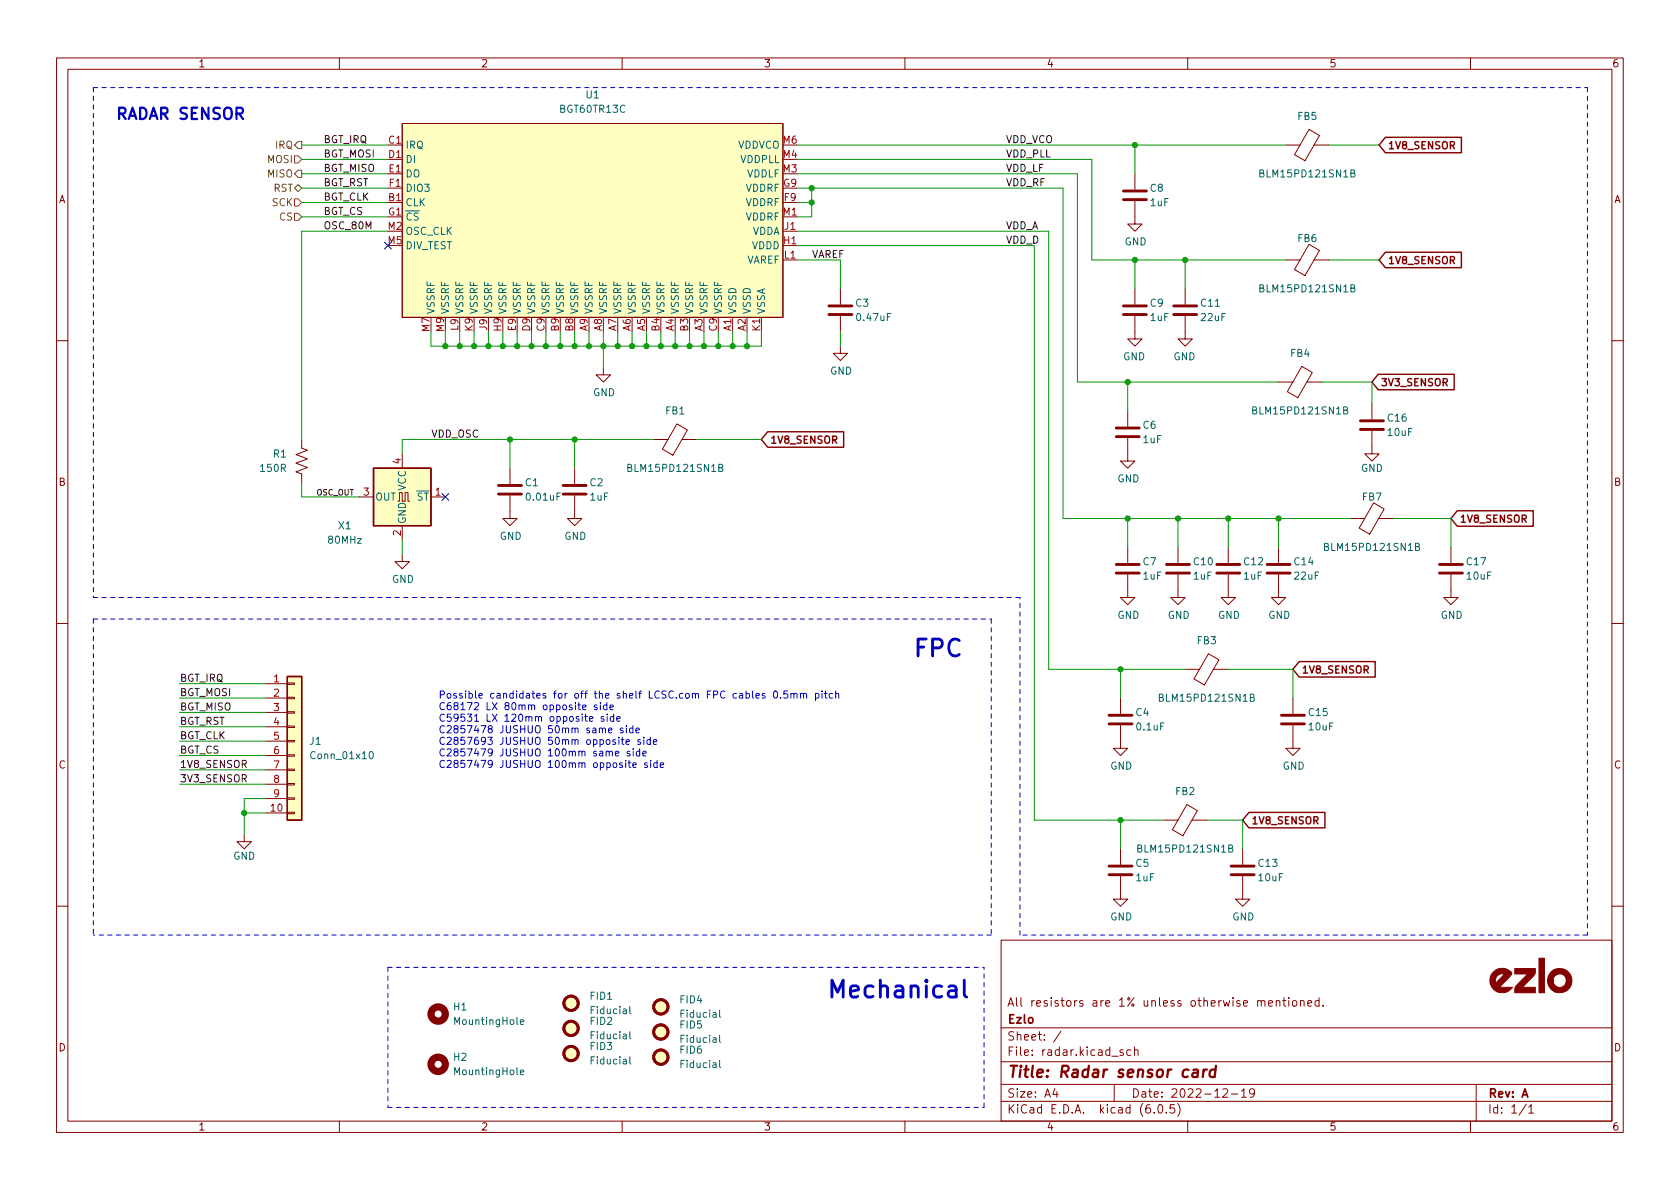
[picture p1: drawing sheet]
<svg xmlns="http://www.w3.org/2000/svg" width="297mm" height="210mm" viewBox="0 0 297 210" stroke-linecap="round" stroke-linejoin="round" font-family="sans-serif">
<g fill="none" stroke="#840000" stroke-width=".18">
<path d="M10 10.2h277v190.1h-277zM12 12.2h273v186.1h-273zM60 10.2v2M110 10.2v2M160 10.2v2M210 10.2v2M260 10.2v2M71.1 21.8h67.3v34.3h-67.3zM200.7 35.6v4h1.2l-1.2 1.3-1.3-1.3h1.3M200.7 30.7v2.8M227.3 25.6h2.6M231.4 22.9l1.9 1.1-2.6 4.4-1.8-1z"/>
<path d="M232.4 25.6h2.5M138.4 46h2.6M138.4 40.9h2.6M148.6 51v2.8M148.6 55.9v2.8M200.7 55.9v4h-1.3l1.3 1.3 1.2-1.3h-1.2M200.7 51v2.8M209.5 55.9v4h-1.2l1.2 1.3 1.3-1.3h-1.3M209.5 51v2.8M227.3 46h2.6M231.4 43.2l1.9 1.1-2.6 4.4-1.8-1zM232.4 46h2.5"/>
<path d="M10 60.2h2M53.3 77.7v1.5l1.1 .4-2.1 .8 2.1 .7-2.1 .8 2.1 .8-2.1 .7 1 .4v1.5M106.7 65v1.3h1.2l-1.2 1.3-1.3-1.3h1.3M115.6 77.7h2.5M119.7 74.9l1.8 1.1-2.5 4.5-1.9-1.1zM120.6 77.7h2.6M148.6 61.2v1.3h1.3l-1.3 1.2-1.3-1.2h1.3M199.4 77.5v4h1.3l-1.3 1.3-1.3-1.3h1.3M199.4 72.6v2.8M226.1 67.6h2.5M230.2 64.8l1.8 1.1-2.5 4.4-1.9-1zM231.1 67.6h2.6"/>
<path d="M242.6 76.2v4.1h1.2l-1.2 1.2-1.3-1.2h1.3M242.6 71.4v2.8M285 60.2h2M63.5 87.9h2.5M70.4 88.6h.2v-1.5h.5v1.5h.5v-1.5h.5v1.5h.3M71.1 98v1.3h1.3l-1.3 1.3-1.3-1.3h1.3M71.1 80.3v2.5M71.1 93v2.5M76.2 87.9h2.5M90.2 87.6v4.1h1.2l-1.2 1.3-1.3-1.3h1.3M90.2 82.8v2.8M101.6 87.6v4.1h1.3l-1.3 1.3-1.3-1.3h1.3"/>
<path d="M101.6 82.8v2.8M199.4 96.8v2.8M208.3 96.8v2.8M217.2 96.8v2.8M226.1 96.8v2.8M238.8 91.7h2.5M242.9 88.9l1.8 1.1-2.5 4.5-1.9-1.1zM243.8 91.7h2.6M256.5 96.8v2.8M10 110.2h2M199.4 101.6v4.1h1.3l-1.3 1.2-1.3-1.2h1.3M208.3 101.6v4.1h1.2l-1.2 1.2-1.3-1.2h1.3"/>
<path d="M209.5 118.4h2.6M213.7 115.6l1.8 1.1-2.5 4.4-1.9-1zM214.6 118.4h2.6M217.2 101.6v4.1h1.2l-1.2 1.2-1.3-1.2h1.3M226.1 101.6v4.1h1.2l-1.2 1.2-1.3-1.2h1.3M256.5 101.6v4.1h1.3l-1.3 1.2-1.2-1.2h1.2M285 110.2h2M47 120.9h3.8M47 123.4h3.8M47 126h3.8M47 128.5h3.8M47 131.1h3.8"/>
<path d="M47 133.6h3.8M47 136.1h3.8M47 138.7h3.8M50.8 138.6h1.3v.2h-1.3zM50.8 136h1.3v.3h-1.3zM50.8 133.5h1.3v.2h-1.3zM50.8 130.9h1.3v.3h-1.3zM50.8 128.4h1.3v.2h-1.3zM50.8 125.9h1.3v.2h-1.3zM50.8 123.3h1.3v.3h-1.3zM50.8 120.8h1.3v.2h-1.3zM198.1 128.3v4h1.3l-1.3 1.3-1.3-1.3h1.3"/>
<path d="M198.1 123.4v2.8M228.6 128.3v4h1.3l-1.3 1.3-1.3-1.3h1.3M228.6 123.4v2.8M43.2 147.6v1.2h1.2l-1.2 1.3-1.3-1.3h1.3M47 143.8h3.8M47 141.2h3.8M50.8 143.6h1.3v.3h-1.3zM50.8 141.1h1.3v.2h-1.3zM198.1 154.9v4.1h1.3l-1.3 1.3-1.3-1.3h1.3M198.1 150.1v2.8M205.7 145h2.6M209.9 142.3l1.8 1.1-2.6 4.4-1.8-1.1z"/>
<path d="M210.8 145h2.6M219.7 154.9v4.1h1.3l-1.3 1.3-1.3-1.3h1.3M219.7 150.1v2.8M10 160.2h2M177 166.3h108v32h-108zM223 177.1l.2-.2 .4 .1v.9M224.3 177.4l.7-.1-.1-.3-.4-.1-.2 .2 .1 .8h.5M225.6 177.1l.3-.2 .3 .1 .1 .9M225.6 176.9v1M226.8 176.9h.6M227 176.4v1.3l.4 .2M227.9 176.4v.2"/>
<path d="M227.9 176.9v1M228.6 177l.4-.1 .3 .3v.4l-.3 .3h-.4l-.1-.3v-.4zM229.9 177.1l.2-.2 .4 .1 .1 .9M229.9 176.9v1M231.2 177.4l.7-.1v-.3l-.5-.1-.2 .2 .1 .8h.6M233.2 177l-.4-.1-.3 .3v.4l.1 .3h.6M233.2 176.4v1.5M233.9 177.8v.1M285 160.2h2M60 198.3v2M110 198.3v2M160 198.3v2"/>
<path d="M177 194.8h108M177 191.8h108M177 187.8h108M177 181.8h108M186.5 192.5l-.4 1h1M186.9 193v1M187.6 182.4l-1.3 1.9M197 191.8v3M198.6 185.7l-.4-.1-.2 .2 .1 .3 .5 .1v.4h-.6M199.9 185.7l-.4-.1-.3 .3v.4l.2 .3h.5M200.6 185.8l.2-.2 .3 .1 .1 .9M200.6 185.1v1.5"/>
<path d="M204.1 196.7v.1M204.9 195.4l.2-.1a.81 .81 0 0 1 .6 .7 .81 .81 0 0 1-.3 .8h-.2a.81 .81 0 0 1-.6-.6 .81 .81 0 0 1 .3-.8zM206.2 196.7v.1M207.6 195.3h-.7v.7l.2-.1 .5 .1 .1 .2-.1 .5-.2 .1-.5-.1M208.2 195.1a1.72 1.72 0 0 1 0 2.3M210 198.3v2M216.2 192.7l.6-.2 .2 .2 .1 .3-1 1h1M217.7 193.5h1.2M219.5 193l.4-.5v1.5M219.5 194h.9M221.8 193.2l-.3 .3-.4-.1-.2-.2 .2-.6 .4-.1 .2 .2a.99 .99 0 0 1-.3 1.3h-.3M260 198.3v2"/>
<path d="M261 191.8v6.5M269.9 195.3l-1.3 1.9M270.3 195.8l.4-.5v1.5M270.3 196.8h.9"/>
</g>
<path d="M211 189.2l.2-.1 .6 .1-.1 1.3M211.8 189.6l-.7 .1a.4 .4 0 0 0-.3 .3 .4 .4 0 0 0 .2 .5l.7-.1M212.8 189.1l-.1 1.4M213.4 189.1l-.4 .1-.2 .3M214.9 189.2a.66 .66 0 0 0-1 .3l-.1 .6 .2 .3 .2 .1 .6-.1M215 188.5l-.2 2" fill="none" stroke="#840000" stroke-width=".4"/>
<g fill="none" stroke="#006464" stroke-width=".18">
<path d="M238.9 30.6h.5l.1-.2v-.2l-.6-.2v1.3h.4l.2-.1 .1-.3-.3-.3M238.9 51l.5-.1 .1-.2v-.2l-.6-.1v1.2h.4l.2-.1 .1-.3-.3-.2M237.6 72.5h.5l.1-.2v-.2l-.6-.2v1.3h.5l.1-.1 .1-.3-.3-.3M127.1 82.7l.5-.1 .2-.1-.1-.3-.6-.1v1.3h.5l.2-.1v-.4l-.3-.2M250.3 96.7l.5-.1 .1-.2v-.2l-.6-.1v1.2h.5l.1-.1 .1-.3-.3-.2M65.5 133l.1-.1a.68 .68 0 0 1 .4 .6 .68 .68 0 0 1-.4 .7 .84 .84 0 0 1-.1-1.2zM221.1 123.3h.5l.1-.2v-.2l-.6-.2v1.3h.5l.1-.1 .1-.3-.3-.3M217.3 150h.5l.1-.2v-.3l-.6-.1v1.3h.4l.2-.1 .1-.3-.3-.3M111.4 178v1.1l.1 .2M127.2 178.6v1.1l.2 .2M92 189.6l.6-.1-.1-.2-.3-.1-.2 .2 .1 .6h.4M92 180.7l.6-.1-.1-.2-.3-.1-.2 .2 .1 .6h.4"/>
<path d="M111.4 186.9v1.1l.1 .1M111.4 182.4v1.1l.1 .2M127.2 187.5v1.1l.2 .2M127.2 183.1v1.1l.2 .1"/>
</g>
<g fill="none" stroke="#840000" stroke-width=".51">
<path d="M198.6 35.3h4.1M198.6 33.8h4.1M146.6 55.6h4M146.6 54.1h4M198.6 55.6h4.1M198.6 54.1h4.1M207.5 55.6h4.1M207.5 54.1h4.1M197.4 77.2h4M197.4 75.7h4M240.5 75.9h4.1M240.5 74.4h4.1"/>
<path d="M88.1 87.4h4.1M88.1 85.8h4.1M99.6 87.4h4M99.6 85.8h4M197.4 99.8h4M206.2 99.8h4.1M215.1 99.8h4.1M224 99.8h4.1M254.5 99.8h4.1M197.4 101.3h4M206.2 101.3h4.1M215.1 101.3h4.1"/>
<path d="M224 101.3h4.1M254.5 101.3h4.1M196.1 128h4.1M196.1 126.5h4.1M226.6 128h4M226.6 126.5h4M196.1 154.7h4.1M196.1 153.2h4.1M217.7 154.7h4M217.7 153.2h4"/>
<circle cx="101" cy="177.4" r="1.27"/>
<circle cx="116.8" cy="178" r="1.27"/>
<circle cx="101" cy="186.3" r="1.27"/>
<circle cx="101" cy="181.9" r="1.27"/>
<circle cx="116.8" cy="186.9" r="1.27"/>
<circle cx="116.8" cy="182.5" r="1.27"/>
</g>
<g fill="#ffffc2" stroke="#ffffc2" stroke-width=".18">
<path d="M71.1 21.8h67.3v34.3h-67.3z"/>
<path d="M66 82.8h10.2v10.2h-10.2z"/>
<path d="M50.8 119.6h2.5v25.4h-2.5z"/>
<circle cx="116.8" cy="186.9" r="1.27"/>
<circle cx="116.8" cy="178" r="1.27"/>
<circle cx="101" cy="177.4" r="1.27"/>
<circle cx="101" cy="186.3" r="1.27"/>
<circle cx="116.8" cy="182.5" r="1.27"/>
<circle cx="101" cy="181.9" r="1.27"/>
</g>
<g fill="none" stroke="#840000" stroke-width="1.3">
<circle cx="77.5" cy="179.3" r="1.27"/>
<circle cx="77.5" cy="188.2" r="1.27"/>
</g>
<path d="M245 24.3h13.4v2.7h-13.4l-1.2-1.4zM245 44.6h13.4v2.7h-13.4l-1.2-1.3zM135.7 76.4h13.5v2.7h-13.5l-1.1-1.4zM243.7 66.2h13.4v2.7h-13.4l-1.1-1.3zM66 82.8h10.2v10.2h-10.2zM257.7 90.3h13.4v2.8h-13.4l-1.2-1.4zM50.8 119.6h2.5v25.4h-2.5zM229.7 117h13.4v2.7h-13.4l-1.1-1.3zM220.8 143.7h13.5v2.7h-13.5l-1.1-1.4z" fill="none" stroke="#840000" stroke-width=".25"/>
<g fill="#840000" stroke="#840000" stroke-width=".18">
<path d="M272.1 169.4h1v6.2h-1z"/>
<path d="M267.8 171.3h3.7l-.1 1-2.2 2.3h2.3v1h-3.7l.1-1.1 2.2-2.3h-2.3z"/>
<path d="M274.3 171.8a2.17 2.17 0 0 1 3.4 .5 2.17 2.17 0 0 1-1.4 3.2 2.17 2.17 0 0 1-2.7-2.1h1a1.19 1.19 0 0 0 1.6 1.1 1.19 1.19 0 0 0 .6-1.8 1.19 1.19 0 0 0-1.9-.1l-.2 .3-.1 .5h-1a2.08 2.08 0 0 1 .7-1.6z"/>
<path d="M264 171.9a2.14 2.14 0 0 1 3.3 .2 2.56 2.56 0 0 1-1 1.3l-1.2 1.2h2.3a2.2 2.2 0 0 1-2.2 .9 2.2 2.2 0 0 1-1.7-1.6h.9l1.5-1.6a1.24 1.24 0 0 0-1.5 1.6l-.9-.1a2.05 2.05 0 0 1 .5-1.9z"/>
</g>
<path d="M52.1 35.2h.6l.6 .6-.6 .6h-.6zM52.1 33.3l.6-.7 .6 .7-.6 .6zM52.1 37.7h.6l.6 .6-.6 .7h-.6zM52.1 27.6h.6l.6 .6-.6 .6h-.6zM52.7 25h.6v1.3h-.6l-.6-.7zM52.7 30.1h.6v1.3h-.6l-.6-.7z" fill="none" stroke="#725600" stroke-width=".18"/>
<g fill="none" stroke="#0000c2" stroke-width=".18">
<path d="M103 125.1l.6-.1v-.3h-.4l-.2 .1 .1 .6h.5M104.2 127.1l.6-.1v-.2l-.4-.1-.2 .2 .1 .6h.5M105.5 124.7h-.3l-.1 .1v.2l.4 .1v.3h-.4M106.2 124.7v.8M106.8 126.8l-.3-.1-.2 .2v.2l.5 .1v.3h-.5M107.3 124.7h-.4l-.2 .2 .1 .5h.5M107.3 124.2v1.3M107.4 126.3v.1M107.4 126.7v.8M107.6 129.2l.6-.1-.1-.3-.3-.1-.2 .2 .1 .6h.4M107.8 125.1l.6-.1v-.3h-.4l-.2 .1 .1 .6h.5M108.5 126.8l-.4-.1-.2 .2 .1 .6h.5"/>
<path d="M108.5 126.3v1.2M108.8 133.3l.6-.2v-.2l-.4-.1-.2 .2 .1 .6h.5M109.1 127.1l.6-.1-.1-.2-.4-.1-.1 .2v.6h.5M109.8 130.8h.5M110 130.4v1.1l.3 .1M110.1 128.8l-.3-.1-.1 .2v.2l.4 .1v.3h-.4M110.7 131.2l.6-.1-.1-.2-.3-.1-.2 .2v.6h.5M110.7 128.3v.1M110.7 128.7v.9M111.1 134.9h.4M111.2 134.5v1l.3 .2M111.4 132.9l-.3-.1-.2 .2v.2l.5 .1v.3h-.5"/>
<path d="M111.9 128.8l-.4-.1-.2 .3 .1 .5h.5M111.9 135.3l.6-.1-.1-.3h-.3l-.2 .2 .1 .6h.4M111.9 128.3v1.3M112 132.4v.1M112 132.8v.9M112.4 129.2l.6-.1v-.3l-.4-.1-.2 .2 .1 .6h.5M113.1 132.9l-.4-.1-.2 .3 .1 .5h.5M113.1 132.4v1.3M113.2 130.9l-.3-.1-.2 .2 .1 .2 .4 .1v.3h-.5M113.7 133.3l.6-.2-.1-.2-.4-.1-.1 .2v.6h.5M113.8 130.4v.1M113.8 130.8v.8"/>
<path d="M114.4 134.9h-.3l-.1 .2v.1l.4 .2v.3h-.4M115 130.9l-.4-.1-.2 .2 .1 .6h.5M115 130.4v1.2M115 134.5v.1M115 134.9v.8M115.5 131.2l.6-.1v-.2l-.4-.1-.2 .2 .1 .6h.5M116.2 134.9h-.4l-.2 .2 .1 .6h.5M116.2 134.5v1.2M116.7 135.3l.6-.1v-.3h-.4l-.2 .2 .1 .6h.5M135.2 122.7l-.3-.1-.1 .2v.2l.4 .1v.3h-.4M136.9 122.3l.2-.1a.68 .68 0 0 1 .4 .6 .68 .68 0 0 1-.4 .7 .84 .84 0 0 1-.2-1.2zM138 123.3v.2"/>
<path d="M139.2 122.2h-.6v.6l.1-.1h.5l.1 .2-.1 .4-.1 .2-.5-.2M139.8 122.7l.2-.1 .3 .1 .1 .8M139.8 122.6v.9M140.4 122.8l.2-.2 .3 .1v.8M141.5 122.7l.2-.1 .3 .1 .1 .8M141.5 122.6v.9M142.1 122.8l.2-.2 .3 .1v.8M144.2 122.7l.4-.1 .2 .3-.1 .5h-.5M144.2 122.6v1.3M145.3 122.2v.1M145.3 122.6v.9M145.8 122.6h.4"/>
<path d="M145.9 122.2v1.1l.3 .2M147.2 122.7l-.3-.1-.3 .3 .1 .5h.5M147.8 122.7l.1-.1 .3 .1 .1 .8M147.8 122.2v1.3"/>
</g>
<path d="M170.5 173.3v2.6l.1 .3 .3 .1" fill="none" stroke="#0000c2" stroke-width=".5"/>
<g fill="none" stroke="#0000c2" stroke-width=".18" stroke-dasharray=".8 .8">
<path d="M16.5 15.5h264.2M16.5 15.5v90.2M280.7 15.5v149.8M16.5 109.5h158.8M16.5 109.5v55.8M175.3 109.5v55.8M180.3 105.7h-163.8M68.6 171.1h105.4M68.6 171.1v24.7M175.3 165.3h-158.8M180.3 165.3v-59.6M280.7 165.3h-100.4"/>
<path d="M68.6 195.8h105.4M174 195.8v-24.7"/>
</g>
<g fill="none" stroke="#009600" stroke-width=".18">
<path d="M53.3 33.3h15.3M53.3 30.7h15.3M53.3 25.6h15.3M53.3 28.2h15.3M53.3 35.8h15.3M53.3 38.3h15.3M141 28.2h52v17.8h34.3M141 33.3h47v58.4h50.8M141 30.7h49.5v36.9h35.6M141 25.6h86.3M141 35.8h2.5M143.5 33.3v5h-2.5"/>
<path d="M200.7 25.6v5.1M234.9 25.6h8.9M68.6 40.9h-15.3v36.8M76.2 58.7v2.5h58.4v-2.5M78.7 58.7v2.5M81.3 58.7v2.5M83.8 58.7v2.5M86.4 58.7v2.5M88.9 58.7v2.5M91.4 58.7v2.5M94 58.7v2.5M96.5 58.7v2.5"/>
<path d="M99.1 58.7v2.5M101.6 58.7v2.5M104.1 58.7v2.5M106.7 58.7v6.3M109.2 58.7v2.5M111.8 58.7v2.5M114.3 58.7v2.5M116.8 58.7v2.5M119.4 58.7v2.5M121.9 58.7v2.5M124.5 58.7v2.5M127 58.7v2.5"/>
<path d="M129.5 58.7v2.5M132.1 58.7v2.5M141 46h7.6v5M141 40.9h44.4v77.5h24.1M141 43.4h41.9v101.6h22.8M148.6 58.7v2.5M200.7 46v5M209.5 46v5M234.9 46h8.9M90.2 77.7v5.1M101.6 77.7v5.1M115.6 77.7h-44.5v2.6"/>
<path d="M123.2 77.7h11.4M199.4 67.6v5M233.7 67.6h8.9v3.8M53.3 85.3v2.6h10.2M71.1 95.5v2.5M199.4 91.7v5.1M208.3 91.7v5.1M217.2 91.7v5.1M226.1 91.7v5.1M246.4 91.7h10.1v5.1M198.1 118.4v5M217.2 118.4h11.4v5"/>
<path d="M31.7 128.5h15.3M31.7 133.6h15.3M31.7 126h15.3M31.7 131.1h15.3M31.7 136.1h15.3M31.7 138.7h15.3M31.7 120.9h15.3M31.7 123.4h15.3M43.2 143.8h3.8M47 141.2h-3.8v6.4M198.1 145v5.1M213.4 145h6.3v5.1"/>
</g>
<path d="M68 42.8l1.2 1.2M69.2 42.8l-1.2 1.2M78.1 87.3l1.2 1.2M79.3 87.3l-1.2 1.2" fill="none" stroke="#000084" stroke-width=".18"/>
<g fill="#009600" stroke="#009600" stroke-width=".18">
<circle cx="226.1" cy="91.7" r=".46"/>
<circle cx="217.2" cy="91.7" r=".46"/>
<circle cx="200.7" cy="46" r=".46"/>
<circle cx="209.5" cy="46" r=".46"/>
<circle cx="200.7" cy="25.6" r=".46"/>
<circle cx="199.4" cy="91.7" r=".46"/>
<circle cx="208.3" cy="91.7" r=".46"/>
<circle cx="199.4" cy="67.6" r=".46"/>
<circle cx="143.5" cy="35.8" r=".46"/>
<circle cx="143.5" cy="33.3" r=".46"/>
<circle cx="198.1" cy="118.4" r=".46"/>
<circle cx="198.1" cy="145" r=".46"/>
<circle cx="124.5" cy="61.2" r=".46"/>
<circle cx="132.1" cy="61.2" r=".46"/>
<circle cx="129.5" cy="61.2" r=".46"/>
<circle cx="127" cy="61.2" r=".46"/>
<circle cx="109.2" cy="61.2" r=".46"/>
<circle cx="111.8" cy="61.2" r=".46"/>
<circle cx="106.7" cy="61.2" r=".46"/>
<circle cx="104.1" cy="61.2" r=".46"/>
<circle cx="81.3" cy="61.2" r=".46"/>
<circle cx="101.6" cy="77.7" r=".46"/>
<circle cx="78.7" cy="61.2" r=".46"/>
<circle cx="90.2" cy="77.7" r=".46"/>
<circle cx="116.8" cy="61.2" r=".46"/>
<circle cx="114.3" cy="61.2" r=".46"/>
<circle cx="119.4" cy="61.2" r=".46"/>
<circle cx="121.9" cy="61.2" r=".46"/>
<circle cx="96.5" cy="61.2" r=".46"/>
<circle cx="101.6" cy="61.2" r=".46"/>
<circle cx="99.1" cy="61.2" r=".46"/>
<circle cx="88.9" cy="61.2" r=".46"/>
<circle cx="86.4" cy="61.2" r=".46"/>
<circle cx="91.4" cy="61.2" r=".46"/>
<circle cx="94" cy="61.2" r=".46"/>
<circle cx="83.8" cy="61.2" r=".46"/>
<circle cx="43.2" cy="143.8" r=".46"/>
</g>
<g font-size="4.2" fill="#0000c2">
<text x="161.3" y="116.1">FPC</text>
<text x="146" y="176.5">Mechanical</text>
</g>
<text font-size="2.8" fill="#0000c2" x="20.3" y="21.1">RADAR SENSOR</text>
<text font-size="2.8" fill="#840000" x="178" y="190.6">Title: Radar sensor card</text>
<g font-size="2.1" fill="#840000">
<text x="178" y="178">All resistors are 1% unless otherwise mentioned.</text>
<text x="178" y="184">Sheet: /</text>
<text x="178" y="181">Ezlo</text>
<text x="178" y="186.7">File: radar.kicad_sch</text>
<text x="178" y="196.9">KiCad E.D.A. kicad (6.0.5)</text>
<text x="178" y="194.1">Size: A4</text>
<text x="200" y="194.1">Date: 2022-12-19</text>
<text x="263" y="194.1">Rev: A</text>
<text x="263" y="196.9">Id: 1/1</text>
</g>
<g font-size="1.8" fill="#840000">
<text x="35" y="11.9">1</text>
<text x="85" y="11.9">2</text>
<text x="135" y="11.9">3</text>
<text x="185" y="11.9">4</text>
<text x="235" y="11.9">5</text>
<text x="285" y="11.9">6</text>
<text x="245.3" y="26.4">1V8_SENSOR</text>
<text x="10.3" y="35.9">A</text>
<text x="285.3" y="35.9">A</text>
<text x="245.3" y="46.7">1V8_SENSOR</text>
<text x="244" y="68.3">3V3_SENSOR</text>
<text x="136" y="78.4">1V8_SENSOR</text>
<text x="10.3" y="85.9">B</text>
<text x="285.3" y="85.9">B</text>
<text x="258" y="92.4">1V8_SENSOR</text>
<text x="230" y="119.1">1V8_SENSOR</text>
<text x="10.3" y="135.9">C</text>
<text x="285.3" y="135.9">C</text>
<text x="221.1" y="145.8">1V8_SENSOR</text>
<text x="10.3" y="185.9">D</text>
<text x="285.3" y="185.9">D</text>
<text x="35" y="199.9">1</text>
<text x="85" y="199.9">2</text>
<text x="135" y="199.9">3</text>
<text x="185" y="199.9">4</text>
<text x="235" y="199.9">5</text>
<text x="285" y="199.9">6</text>
</g>
<g font-size="1.8" fill="#006464">
<text x="103.6" y="17.4">U1</text>
<text x="99.1" y="19.9">BGT60TR13C</text>
<text x="229.5" y="21.2">FB5</text>
<text x="71.6" y="26.3">IRQ</text>
<text x="71.6" y="28.8">DI</text>
<text x="130.4" y="26.3">VDDVCO</text>
<text x="130.8" y="28.8">VDDPLL</text>
<text x="71.6" y="31.4">DO</text>
<text x="71.6" y="33.9">DIO3</text>
<text x="131.8" y="33.9">VDDRF</text>
<text x="132" y="31.4">VDDLF</text>
<text x="203.4" y="33.9">C8</text>
<text x="223.2" y="31.4">BLM15PD121SN1B</text>
<text x="71.6" y="36.4">CLK</text>
<text x="71.6" y="39">~{CS}</text>
<text x="71.6" y="41.5">OSC_CLK</text>
<text x="131.8" y="36.4">VDDRF</text>
<text x="131.8" y="39">VDDRF</text>
<text x="132.9" y="41.5">VDDA</text>
<text x="203.4" y="36.4">1uF</text>
<text x="71.6" y="44.1">DIV_TEST</text>
<text x="131.9" y="46.6">VAREF</text>
<text x="132.9" y="44.1">VDDD</text>
<text x="198.8" y="43.4">GND</text>
<text x="229.5" y="42.8">FB6</text>
<text x="223.2" y="51.7">BLM15PD121SN1B</text>
<text x="76.8" y="55.6" transform="rotate(-90 76.8 55.6)">VSSRF</text>
<text x="79.4" y="55.6" transform="rotate(-90 79.4 55.6)">VSSRF</text>
<text x="81.9" y="55.6" transform="rotate(-90 81.9 55.6)">VSSRF</text>
<text x="84.5" y="55.6" transform="rotate(-90 84.5 55.6)">VSSRF</text>
<text x="87" y="55.6" transform="rotate(-90 87 55.6)">VSSRF</text>
<text x="89.5" y="55.6" transform="rotate(-90 89.5 55.6)">VSSRF</text>
<text x="92.1" y="55.6" transform="rotate(-90 92.1 55.6)">VSSRF</text>
<text x="94.6" y="55.6" transform="rotate(-90 94.6 55.6)">VSSRF</text>
<text x="97.2" y="55.6" transform="rotate(-90 97.2 55.6)">VSSRF</text>
<text x="99.7" y="55.6" transform="rotate(-90 99.7 55.6)">VSSRF</text>
<text x="102.2" y="55.6" transform="rotate(-90 102.2 55.6)">VSSRF</text>
<text x="104.8" y="55.6" transform="rotate(-90 104.8 55.6)">VSSRF</text>
<text x="107.3" y="55.6" transform="rotate(-90 107.3 55.6)">VSSRF</text>
<text x="109.9" y="55.6" transform="rotate(-90 109.9 55.6)">VSSRF</text>
<text x="112.4" y="55.6" transform="rotate(-90 112.4 55.6)">VSSRF</text>
<text x="114.9" y="55.6" transform="rotate(-90 114.9 55.6)">VSSRF</text>
<text x="117.5" y="55.6" transform="rotate(-90 117.5 55.6)">VSSRF</text>
<text x="120" y="55.6" transform="rotate(-90 120 55.6)">VSSRF</text>
<text x="122.6" y="55.6" transform="rotate(-90 122.6 55.6)">VSSRF</text>
<text x="125.1" y="55.6" transform="rotate(-90 125.1 55.6)">VSSRF</text>
<text x="127.6" y="55.6" transform="rotate(-90 127.6 55.6)">VSSRF</text>
<text x="130.2" y="55.6" transform="rotate(-90 130.2 55.6)">VSSD</text>
<text x="132.7" y="55.6" transform="rotate(-90 132.7 55.6)">VSSD</text>
<text x="135.3" y="55.6" transform="rotate(-90 135.3 55.6)">VSSA</text>
<text x="151.3" y="54.2">C3</text>
<text x="151.6" y="56.8">0.47uF</text>
<text x="203.4" y="54.2">C9</text>
<text x="203.4" y="56.8">1uF</text>
<text x="212.4" y="54.2">C11</text>
<text x="212.4" y="56.8">22uF</text>
<text x="198.6" y="63.7">GND</text>
<text x="207.5" y="63.7">GND</text>
<text x="228.2" y="63.1">FB4</text>
<text x="104.8" y="70">GND</text>
<text x="146.8" y="66.2">GND</text>
<text x="117.7" y="73.3">FB1</text>
<text x="202.1" y="75.8">C6</text>
<text x="221.9" y="73.3">BLM15PD121SN1B</text>
<text x="245.4" y="74.5">C16</text>
<text x="245.5" y="77.1">10uF</text>
<text x="46.2" y="83.4">150R</text>
<text x="48.4" y="80.9">R1</text>
<text x="111.4" y="83.4">BLM15PD121SN1B</text>
<text x="202.2" y="78.4">1uF</text>
<text x="240.6" y="83.4">GND</text>
<text x="66.3" y="88.5">OUT</text>
<text x="71.8" y="86.8" transform="rotate(-90 71.8 86.8)">VCC</text>
<text x="72.3" y="88.5">~{ST}</text>
<text x="92.9" y="86">C1</text>
<text x="93.2" y="88.5">0.01uF</text>
<text x="104.3" y="86">C2</text>
<text x="104.4" y="88.5">1uF</text>
<text x="197.6" y="85.3">GND</text>
<text x="240.9" y="88.5">FB7</text>
<text x="59.9" y="93.6">X1</text>
<text x="71.8" y="92.7" transform="rotate(-90 71.8 92.7)">GND</text>
<text x="88.3" y="95.4">GND</text>
<text x="99.8" y="95.4">GND</text>
<text x="58.2" y="96.1">80MHz</text>
<text x="202.1" y="99.9">C7</text>
<text x="211.1" y="99.9">C10</text>
<text x="220" y="99.9">C12</text>
<text x="228.9" y="99.9">C14</text>
<text x="234.6" y="97.4">BLM15PD121SN1B</text>
<text x="259.4" y="99.9">C17</text>
<text x="69.3" y="103.1">GND</text>
<text x="202.2" y="102.5">1uF</text>
<text x="211.1" y="102.5">1uF</text>
<text x="219.9" y="102.5">1uF</text>
<text x="228.9" y="102.5">22uF</text>
<text x="259.4" y="102.5">10uF</text>
<text x="197.6" y="109.4">GND</text>
<text x="206.4" y="109.4">GND</text>
<text x="211.7" y="113.9">FB3</text>
<text x="215.3" y="109.4">GND</text>
<text x="224.2" y="109.4">GND</text>
<text x="254.7" y="109.4">GND</text>
<text x="205.4" y="124.1">BLM15PD121SN1B</text>
<text x="54.8" y="131.7">J1</text>
<text x="200.8" y="126.6">C4</text>
<text x="201.1" y="129.2">0.1uF</text>
<text x="231.4" y="126.6">C15</text>
<text x="231.5" y="129.2">10uF</text>
<text x="55.3" y="134.2">Conn_01x10</text>
<text x="196.3" y="136.1">GND</text>
<text x="226.8" y="136.1">GND</text>
<text x="207.9" y="140.6">FB2</text>
<text x="41.2" y="152">GND</text>
<text x="200.8" y="153.3">C5</text>
<text x="200.9" y="155.8">1uF</text>
<text x="201.6" y="150.7">BLM15PD121SN1B</text>
<text x="222.6" y="153.3">C13</text>
<text x="222.6" y="155.8">10uF</text>
<text x="196.3" y="162.8">GND</text>
<text x="217.9" y="162.8">GND</text>
<text x="80.2" y="178.7">H1</text>
<text x="104.4" y="176.8">FID1</text>
<text x="104.6" y="179.3">Fiducial</text>
<text x="120.3" y="177.4">FID4</text>
<text x="120.5" y="180">Fiducial</text>
<text x="80.6" y="181.2">MountingHole</text>
<text x="104.4" y="185.7">FID3</text>
<text x="104.4" y="181.2">FID2</text>
<text x="104.6" y="183.8">Fiducial</text>
<text x="120.3" y="181.9">FID5</text>
<text x="120.5" y="184.4">Fiducial</text>
<text x="80.2" y="187.6">H2</text>
<text x="80.6" y="190.1">MountingHole</text>
<text x="104.6" y="188.2">Fiducial</text>
<text x="120.3" y="186.3">FID6</text>
<text x="120.5" y="188.8">Fiducial</text>
</g>
<g font-size="1.8" fill="#725600">
<text x="47.4" y="28.8">MOSI</text>
<text x="48.7" y="26.3">IRQ</text>
<text x="47.4" y="31.4">MISO</text>
<text x="48.3" y="33.9">RST</text>
<text x="48.1" y="36.4">SCK</text>
<text x="49.4" y="39">CS</text>
</g>
<g font-size="1.8" fill="#0f0f0f">
<text x="57.1" y="27.8">BGT_MOSI</text>
<text x="57.1" y="25.3">BGT_IRQ</text>
<text x="177.8" y="27.8">VDD_PLL</text>
<text x="177.8" y="25.3">VDD_VCO</text>
<text x="57.1" y="30.4">BGT_MISO</text>
<text x="57.1" y="32.9">BGT_RST</text>
<text x="57.1" y="35.5">BGT_CLK</text>
<text x="177.8" y="30.4">VDD_LF</text>
<text x="177.8" y="32.9">VDD_RF</text>
<text x="57.1" y="40.5">OSC_80M</text>
<text x="57.1" y="38">BGT_CS</text>
<text x="177.8" y="40.5">VDD_A</text>
<text x="143.5" y="45.6">VAREF</text>
<text x="177.8" y="43.1">VDD_D</text>
<text x="76.2" y="77.4">VDD_OSC</text>
<text x="31.7" y="120.5">BGT_IRQ</text>
<text x="31.7" y="123.1">BGT_MOSI</text>
<text x="31.7" y="125.6">BGT_MISO</text>
<text x="31.7" y="128.2">BGT_RST</text>
<text x="31.7" y="130.7">BGT_CLK</text>
<text x="31.7" y="135.8">1V8_SENSOR</text>
<text x="31.7" y="133.2">BGT_CS</text>
<text x="31.7" y="138.3">3V3_SENSOR</text>
</g>
<g font-size="1.8" fill="#a90000">
<text x="68.7" y="25.4">C1</text>
<text x="68.7" y="27.9">D1</text>
<text x="138.5" y="27.9">M4</text>
<text x="138.5" y="25.4">M6</text>
<text x="68.7" y="35.6">B1</text>
<text x="68.8" y="30.5">E1</text>
<text x="68.8" y="33">F1</text>
<text x="138.5" y="30.5">M3</text>
<text x="138.5" y="33">G9</text>
<text x="138.7" y="35.6">F9</text>
<text x="68.6" y="40.6">M2</text>
<text x="68.7" y="38.1">G1</text>
<text x="138.5" y="38.1">M1</text>
<text x="138.7" y="40.6">J1</text>
<text x="68.6" y="43.2">M5</text>
<text x="138.6" y="43.2">H1</text>
<text x="138.7" y="45.7">L1</text>
<text x="75.9" y="58.6" transform="rotate(-90 75.9 58.6)">M7</text>
<text x="78.5" y="58.6" transform="rotate(-90 78.5 58.6)">M9</text>
<text x="81" y="58.4" transform="rotate(-90 81 58.4)">L9</text>
<text x="83.6" y="58.5" transform="rotate(-90 83.6 58.5)">K9</text>
<text x="86.1" y="58.4" transform="rotate(-90 86.1 58.4)">J9</text>
<text x="88.6" y="58.5" transform="rotate(-90 88.6 58.5)">H9</text>
<text x="91.2" y="58.5" transform="rotate(-90 91.2 58.5)">E9</text>
<text x="93.7" y="58.5" transform="rotate(-90 93.7 58.5)">D9</text>
<text x="96.3" y="58.5" transform="rotate(-90 96.3 58.5)">C9</text>
<text x="98.8" y="58.5" transform="rotate(-90 98.8 58.5)">B9</text>
<text x="101.3" y="58.5" transform="rotate(-90 101.3 58.5)">B8</text>
<text x="103.9" y="58.5" transform="rotate(-90 103.9 58.5)">A9</text>
<text x="106.4" y="58.5" transform="rotate(-90 106.4 58.5)">A8</text>
<text x="109" y="58.5" transform="rotate(-90 109 58.5)">A7</text>
<text x="111.5" y="58.5" transform="rotate(-90 111.5 58.5)">A6</text>
<text x="114" y="58.5" transform="rotate(-90 114 58.5)">A5</text>
<text x="116.6" y="58.5" transform="rotate(-90 116.6 58.5)">B4</text>
<text x="119.1" y="58.5" transform="rotate(-90 119.1 58.5)">A4</text>
<text x="121.7" y="58.5" transform="rotate(-90 121.7 58.5)">B3</text>
<text x="124.2" y="58.5" transform="rotate(-90 124.2 58.5)">A3</text>
<text x="126.7" y="58.5" transform="rotate(-90 126.7 58.5)">C9</text>
<text x="129.3" y="58.5" transform="rotate(-90 129.3 58.5)">A1</text>
<text x="131.8" y="58.5" transform="rotate(-90 131.8 58.5)">A2</text>
<text x="134.4" y="58.5" transform="rotate(-90 134.4 58.5)">K1</text>
<text x="70.9" y="82" transform="rotate(-90 70.9 82)">4</text>
<text x="64.3" y="87.6">3</text>
<text x="77" y="87.6">1</text>
<text x="70.9" y="94.7" transform="rotate(-90 70.9 94.7)">2</text>
<text x="48.4" y="120.6">1</text>
<text x="48.4" y="123.2">2</text>
<text x="48.4" y="125.7">3</text>
<text x="48.4" y="128.3">4</text>
<text x="48.4" y="130.8">5</text>
<text x="48.4" y="133.3">6</text>
<text x="48.4" y="135.9">7</text>
<text x="47.9" y="143.5">10</text>
<text x="48.4" y="138.4">8</text>
<text x="48.4" y="141">9</text>
</g>
<g font-size="1.8" fill="#0000c2">
<text x="77.5" y="123.5">Possible candidates for off the shelf LCSC.com FPC cables 0.5mm pitch</text>
<text x="77.5" y="125.6">C68172 LX 80mm opposite side</text>
<text x="77.5" y="127.6">C59531 LX 120mm opposite side</text>
<text x="77.5" y="129.7">C2857478 JUSHUO 50mm same side</text>
<text x="77.5" y="131.7">C2857693 JUSHUO 50mm opposite side</text>
<text x="77.5" y="133.7">C2857479 JUSHUO 100mm same side</text>
<text x="77.5" y="135.8">C2857479 JUSHUO 100mm opposite side</text>
</g>
<text font-size="1.4" fill="#0f0f0f" x="55.9" y="87.6">OSC_OUT</text>
</svg>
